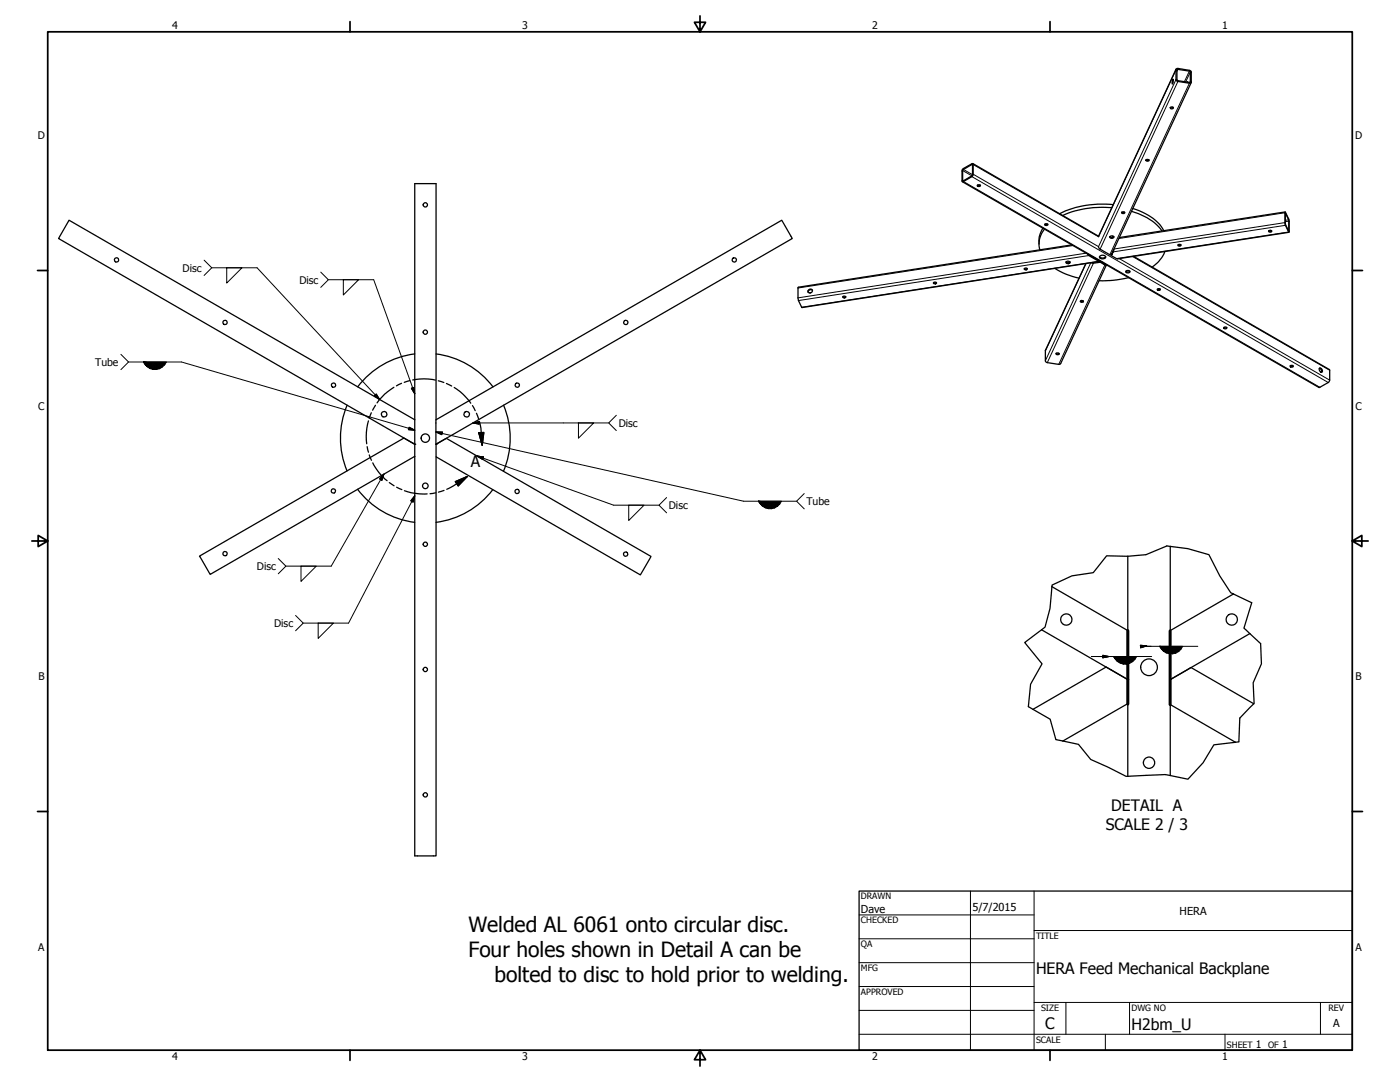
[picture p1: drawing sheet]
<svg xmlns="http://www.w3.org/2000/svg" width="559mm" height="432mm" viewBox="0 0 559 432" stroke-linecap="round" stroke-linejoin="round" font-family="sans-serif">
<!-- layer: Visible (ANSI) -->
<g fill="none" stroke="#000" stroke-width=".51">
<path d="M468.2 31.7v1.2l-.3 .6zM473.8 32.8h.2M467.2 42.9h1.1M467.2 42.8a.57 .57 0 0 1 .8-.2 .57 .57 0 0 1 .2 .7l-.9 .1zM384.2 67.6l3.7-2.3h.5v4.7l-4 2.5-.4-.2zM384.4 67.7l3.6-2.1 .2 .1-.1 4.3-3.5 2.1-.4-.2zM390.1 73.9a.59 .59 0 0 1 .7-.3 .59 .59 0 0 1 .4 .8h-.9zM390.1 73.9h1.2M457.5 63.8h1.1M457.5 63.8a.56 .56 0 0 1 .7-.3 .56 .56 0 0 1 .3 .7 .56 .56 0 0 1-.7 .2 .56 .56 0 0 1-.3-.6zM416.2 91.1l-1.4 3.3-.1 3M416.9 91.4a9.1 9.1 0 0 0-1.9 8.3"/>
<path d="M417.1 89.5h1.1M417.1 89.5a.55 .55 0 0 1 .6-.3 .55 .55 0 0 1 .4 .7l-.7 .1zM438.5 98.5l.6 .9 3.9 2.3 .6-.1M438.5 94.3v.1M443 94.4a1.15 1.15 0 0 0 1.6 0M443.1 94.4a.86 .86 0 0 1 1.5 .4 .77 .77 0 0 1-1 .4 .77 .77 0 0 1-.5-.8zM443.8 82.9a39.9 39.9 0 0 0-19.6 3.1M444.4 81.7a39 39 0 0 0-21.4 3.6M444.6 99.5l-1 2.5 .8-2.2M447.7 84.8a.61 .61 0 0 1 .7-.3 .61 .61 0 0 1 .4 .6l-.7 .1zM447.7 84.7h1.2M451.6 84.3a21.9 21.9 0 0 1 12.2 7.9"/>
<path d="M452.1 83.2a20.2 20.2 0 0 1 12.4 8.9M470.2 97.7h1.2M470.2 97.7a.59 .59 0 0 1 .7-.3 .59 .59 0 0 1 .4 .6 .6 .6 0 0 1-.7 .2 .6 .6 0 0 1-.4-.5zM506.4 92.1l.6 .2 .6-.2M506.4 92.1a.63 .63 0 0 1 .7-.2 .63 .63 0 0 1 .5 .6 .63 .63 0 0 1-.8 .2 .63 .63 0 0 1-.4-.6zM513 85.2l.1 4.4M322.5 116a.87 .87 0 0 1 1.1-.7 .87 .87 0 0 1 .5 1.2 .89 .89 0 0 1-1 .4 .89 .89 0 0 1-.6-.9zM324.3 115.9a1 1 0 0 0-1.1-.2 1 1 0 0 0-.6 .9M336.4 118.4h1.2M336.4 118.4a.59 .59 0 0 1 .7-.3 .59 .59 0 0 1 .4 .6 .6 .6 0 0 1-.7 .2 .6 .6 0 0 1-.4-.5zM372.6 112.8h1.2M372.6 112.8a.61 .61 0 0 1 .7-.3 .61 .61 0 0 1 .5 .6 .64 .64 0 0 1-.7 .2 .64 .64 0 0 1-.5-.5z"/>
<path d="M408.9 107.2h1.1M408.9 107.1a.59 .59 0 0 1 .7-.2 .59 .59 0 0 1 .4 .6 .6 .6 0 0 1-.7 .2 .6 .6 0 0 1-.4-.6zM421.1 107.1a28.1 28.1 0 0 0 9.6 3.9M425.5 104.5a1.15 1.15 0 0 0 1.6 0M425.5 104.5a.94 .94 0 0 1 1.6 .4 .88 .88 0 0 1-.9 .3 .88 .88 0 0 1-.7-.7zM434 101.3l.6 .7 3.9 2.3 .6-.1M434.5 101.5l4.2 2.4M438.8 102.4a1.63 1.63 0 0 0 2.5 0M439 102.2a1.44 1.44 0 0 1 2.3 .5 1.3 1.3 0 0 1-1.3 .7 1.3 1.3 0 0 1-1.1-1zM439.2 104.6l-3 .5-.5-.3M439.2 104.3h-.2M441.2 105.4l-2-1.1v.3l1.8 1.1h.6"/>
<path d="M443.6 102l2.4 1.3M449.4 108.3a1.15 1.15 0 0 0 1.6 0M449.5 108.1a.76 .76 0 0 1 .9-.3 .76 .76 0 0 1 .4 .9 .81 .81 0 0 1-.8 .2 .81 .81 0 0 1-.5-.8zM450.5 110.8a41.8 41.8 0 0 1-11.8 1.2M462 115.4h1.1M462 115.4a.56 .56 0 0 1 .7-.3 .56 .56 0 0 1 .3 .7h-.9zM464.9 100.3a14 14 0 0 1-5 6.3M431.2 120.1h1.2M431.3 120.1a.56 .56 0 0 1 .7-.2 .56 .56 0 0 1 .3 .6 .56 .56 0 0 1-.7 .2 .56 .56 0 0 1-.3-.6zM488.4 130.7a.59 .59 0 0 1 .8-.3 .59 .59 0 0 1 .3 .7h-.9zM488.5 130.7h1.1M165.5 141.2a33.9 33.9 0 0 0-22.7 13.2"/>
<path d="M174 141.2a33.9 33.9 0 0 1 22.8 13.2M421.5 141h1.2M421.6 141h1.1a.54 .54 0 0 1-.6 .5 .54 .54 0 0 1-.5-.5zM515 146h1.1M515 146a.54 .54 0 0 1 .7-.3 .54 .54 0 0 1 .3 .7h-.9zM526.6 147a1.24 1.24 0 0 1 .9 1.5M526.8 146.8a1.06 1.06 0 0 1 .8 1.7 1.09 1.09 0 0 1-.8-1.7zM138.5 161.7a33.9 33.9 0 0 0 0 26.2M165.5 167.5v-94.2h8.6l-.1 104M165.5 167.6v9.7M165.5 167.5l-137.9-79.6-4.2 7.3 142.1 82.1M165.5 177.3v4.8"/>
<path d="M165.5 177.3l-4.3-2.5-81.6 47.1 4.3 7.3 81.6-47.1M174.1 167.5l137.9-79.6 4.2 7.3-142.1 82.1M174.1 177.3l4.1-2.4 81.6 47.2-4.2 7.3-81.5-47.1zM201 161.7a33.9 33.9 0 0 1 0 26.4M142.7 195.2a33.9 33.9 0 0 0 22.8 13.3M165.5 182.1v159.5h8.6v-159.3M196.7 195.4a33.9 33.9 0 0 1-22.7 13.1M467.1 218.1v33.6M450.2 222v29.7l-30.3-17.6M492.3 237l-25.2 14.7v19.5l31.8-18.3M415.7 251.3l34.5 19.9v-19.5M441.5 266.2l-29.2 16.9"/>
<path d="M443.6 267.4l6.6 3.8v9.6M450.2 280.8v29M450.2 280.8l-26 14.9M467.1 281.2v28.3M467.1 281.2l26 15M500.4 280.9l-25-14.5-8.3 4.8v10"/>
<circle cx="169.8" cy="81.8" r=".86"/>
<circle cx="46.5" cy="103.7" r=".86"/>
<circle cx="293.1" cy="103.7" r=".86"/>
<circle cx="89.8" cy="128.7" r=".86"/>
<circle cx="169.8" cy="132.6" r=".86"/>
<circle cx="249.8" cy="128.7" r=".86"/>
<circle cx="133.1" cy="153.7" r=".86"/>
<circle cx="206.5" cy="153.7" r=".86"/>
<circle cx="153.3" cy="165.3" r="1.11"/>
<circle cx="169.8" cy="174.8" r="1.68"/>
<circle cx="186.3" cy="165.3" r="1.11"/>
<circle cx="133.1" cy="195.9" r=".86"/>
<circle cx="169.8" cy="193.9" r="1.11"/>
<circle cx="206.4" cy="196.1" r=".86"/>
<circle cx="169.8" cy="217.2" r=".86"/>
<circle cx="89.8" cy="220.9" r=".86"/>
<circle cx="249.7" cy="221.1" r=".86"/>
<circle cx="425.6" cy="247.2" r="2.25"/>
<circle cx="491.6" cy="247.2" r="2.25"/>
<circle cx="169.8" cy="267.2" r=".86"/>
<circle cx="458.6" cy="266.3" r="3.3"/>
<circle cx="169.8" cy="317.2" r=".86"/>
<circle cx="458.6" cy="304.4" r="2.25"/>
</g>
<!-- layer: Visible Narrow (ANSI) -->
<g fill="none" stroke="#000" stroke-width=".4">
<path d="M469.4 31.8l-30.9 66.6-50.1-28.9M469.4 27.9l-30.9 66.6-50.1-28.8M470.2 32.5l-31.1 66.9M470.2 27.7l-.4 .7M474.7 28.4l-1.9 4.2M474.7 33.2l-31.7 68.5M475.1 28.8l-1.8 3.8M475.1 32.6l-.1 .2M468.1 42.7l-.2 .4M384.2 71.9l.4 .2M384.2 68.1l3.7 2.1M384.6 72.5l142.2 82.1"/>
<path d="M384.6 67.6l3.6 2.1M387.9 70.5l142.3 82.2M387.9 65.7l.3 .1M458.3 63.7l-.1 .2M428.3 98l-109.8 16.9M444.2 94.2l-.3 .5M448.7 84.6l-.2 .3M512.9 84.9l-66.3 10.3M512.9 88.8l-68.3 10.6M513 85.1h.1M513.1 89.9l-68.8 10.6M514.3 92.1h.1"/>
<path d="M514.3 92.6l-68.7 10.6M514.3 87.7l-1.3 .2M514.4 88.3l-1.4 .2M432.2 120l-.1 .3M433.5 105.2l-16.2 34.9M433.6 101l-115.1 17.9M434.6 102l-115.9 18M435.4 104.9l-18.1 39.1M436.4 105l-18.4 39.7M438.4 103.8h.1M438.5 104.3l-118.5 18.3M439.4 104.4v.1"/>
<path d="M441 105.7l-18.4 39.7M443.7 101.4v.1M446.7 103.2l84 48.5M452.1 102.4l78.6 45.4"/>
</g>
<path d="M469.4 27.6l-30.9 66.7M469.5 27.5l.7-.2 5.2 1.1v4.7l-.7 .1-5-.9-.3-.4zM469.8 27.8l5.2 .7 .1 4.3-5.2-.7zM475.5 32.9l-31.9 68.7M384.1 72.5l142.3 82.1 4.1-2.3 .2-.6v-4.2l-78.3-45.2M388.3 65.3l50.2 29M427.9 97.7l-109.3 16.9v5.2l1.5 2.9 118.8-18.4M513 84.6l1.5 3.2v4.9l-1.5-3.2zM513 84.6l-66.3 10.2M513 85.2l1.4 2.7v4.4l-1.3-2.7M514.5 92.7l-68.5 10.6M433.4 105.2l-16.1 34.6v4.3l.5 .6 4.8 .7 .8-.3 18.2-39.4" fill="none" stroke="#000" stroke-width=".51"/>
<circle cx="439.8" cy="104.6" r=".19" fill="#000"/>
<!-- layer: Visible (ANSI) -->
<g fill="#000">
<circle cx="165.5" cy="177.3" r=".25"/>
<circle cx="174.1" cy="177.3" r=".25"/>
<circle cx="450.2" cy="271.2" r=".25"/>
<circle cx="467.1" cy="271.2" r=".25"/>
</g>
<!-- layer: Break Line (ANSI) -->
<path d="M419.9 233.5l8-3.7 8.5-1.3 5.3-6.7a71.4 71.4 0 0 0 15.7-.4l8.3-3.5 8.4 1 8.4 2.5 4.4 8.4 4.3 6.7 8.4 4-3.1 10.2 6.7 6.2 .3 8-3.3 7.6 .4 8.2-5.7 5.9-.4 9.4-10 1.2-4.3 7.2-6 6.6a34.9 34.9 0 0 0-16.8-1.6l-7.9 .4-7.2-3.6-6.9-3.1-4.9-6-9.1-2-2.2-8.1-8.7-5 .9-9 4.5-8.1-6.9-8.5 8.1-6.1a50 50 0 0 0 2.8-16.8z" fill="none" stroke="#000" stroke-width=".51"/>
<!-- layer: Detail Boundary (ANSI) -->
<g fill="none" stroke="#000" stroke-width=".51">
<path d="M157.2 154.6l-3.7 2.7-3 3.5M160.3 153l-2.1 1M163.6 151.9l-2.2 .7M164.7 151.6l4.6-.4 4.5 .5M174.9 152l2.3 .7M178.2 153l2.1 1.1M181.3 154.6l3.6 2.8 3 3.5M146.6 178.2l.5 2.3M147.1 168l-.9 4.5 .2 4.6M148.2 164.7l-.8 2.2M149.9 161.7l-1.2 2M188.6 161.9l1.1 2"/>
<path d="M190.2 164.9l.8 2.2M191.1 172.7l2-.1-.6 5.1zM191.3 168.1a32.5 32.5 0 0 1 1.2 9.6M147.4 181.5l.9 2.2M148.8 184.7l2.5 3.9 3.2 3.2M155.4 192.6l1.9 1.3M158.3 194.4l2.1 1M161.4 195.8l4.5 1.1 4.6 .2M173.9 196.7l-2.3 .3M177.2 195.7l-2.2 .7M181.7 192.2l4.7-2-3.5 3.7zM186.4 190.2a35.7 35.7 0 0 1-8.1 5.1"/>
</g>
<path d="M191.1 172.7l1.4 5zM191.1 172.7l2-.1-.6 5.1zM186.4 190.2l-3.5 3.7zM181.7 192.2l4.7-2-3.5 3.7z" fill="#000" stroke="#000" stroke-width=".51"/>
<!-- layer: Border (ANSI) -->
<g fill="none" stroke="#000" stroke-width=".7">
<path d="M19 12.7h520.8v406.4h-520.8zM139.7 8.6v4.1M279.4 6.3v6.4l-2.2-3.8h4.4l-2.2 3.8M419.1 8.6v4.1M15 107.9h4M539.8 107.9h4M12.7 215.9h6.3l-3.8-2.2v4.4l3.8-2.2M539.8 215.9l3.8 2.2v-4.4l-3.8 2.2h6.3M15 323.8h4M539.8 323.8h4M139.7 419.1v4.1M279.4 419.1l2.2 3.8h-4.4l2.2-3.8v6.3"/>
<path d="M419.1 419.1v4.1"/>
</g>
<!-- layer: Title (ANSI) -->
<g fill="none" stroke="#000" stroke-width=".4">
<path d="M387.3 355.6v63.5M412.7 355.6v63.5M342.9 365.1h69.8M342.9 374.6h69.8M412.7 371.3h127.1M342.9 384.2h69.8M342.9 393.7h69.8M342.9 412.7h196.9M342.9 403.2h69.8M412.7 400h127.1M425.4 400v12.7M441.2 412.7v6.4"/>
<path d="M450.8 400v12.7M488.9 412.7v6.4M527 400v12.7"/>
</g>
<path d="M342.9 355.6h196.9v63.5h-196.9z" fill="none" stroke="#000" stroke-width=".51"/>
<!-- layer: Sketch Geometry (ANSI) -->
<path d="M450.2 251.7v29.3M467 251.8v29.4" fill="none" stroke="#000" stroke-width="1.2"/>
<!-- layer: Symbol (ANSI) -->
<g fill="none" stroke="#000" stroke-width=".4">
<path d="M81.5 103.8l3 3.1-3 3M84.5 106.9h18.1l48.9 52.5M90.5 106.9h6.1l-6.1 6.1zM128 108.6l3.1 3-3.1 3.1M131.1 111.6h18.1l16.3 45.6M137 111.6h6.1l-6.1 6.1zM48.3 141.4l3 3.1-3 3M51.3 144.5h21.2l93 27.1M149.4 157.9l.8-.7 1.3 2.2zM164.2 154.9l1-.3 .3 2.6zM163.3 170.5l2.2 1.1-2.5-.2zM174 172.4l2.6 .1-.3 1z"/>
<path d="M174 172.4l122.8 27.6h21.1M188.8 168.8l2.5-.5v1zM188.8 168.8h54.2M230.9 168.8h6.1l-6.1 6.1zM246 165.7l-3 3.1 3 3M153.2 189.2l-.8 2.4-.9-.5zM153.2 189.2l-21 36.7h-18.1M165.5 197.9l-.7 2.4-.8-.5zM165.5 197.9l-26.4 50.8h-18.1M190.4 182l2.6 .4-.4 .9zM190.4 182l54.5 19.6h18.1M266.1 198.6l-3.1 3 3.1 3.1"/>
<path d="M321 197l-3.1 3 3.1 3.1M251 201.6h6l-6 6.1zM111.1 222.9l3 3-3 3.1M120.1 225.9h6.1l-6.1 6.1zM118 245.6l3 3.1-3 3M127 248.7h6.1l-6.1 6.1zM455.2 257.5l2.5 .2-2.4 .8zM456.9 257.9h21.2M457.7 257.7l-2.5 .3 4.2-.1M438.5 262h21.2M440.2 261.5l2.5 .5-2.5 .5zM440.2 262h-4.6h5.4"/>
</g>
<g fill="#000" stroke="#000" stroke-width=".4">
<path d="M57.3 144.5l1.6 1.9zM57.3 144.5l2.6 2.6-1-.7zM57.3 144.5l3.9 2.9-1.3-.3zM57.3 144.5l5.2 2.9h-1.3zM57.3 144.5l6.5 2.6-1.3 .3zM57.3 144.5l7.5 1.9-1 .7zM57.3 144.5l8.5 1-1 .9zM57.3 144.5h9.1l-.6 1zM149.4 157.9l2.1 1.5zM149.4 157.9l.8-.7 1.3 2.2zM164.2 154.9l1.3 2.3zM164.2 154.9l1-.3 .3 2.6z"/>
<path d="M163 171.4l2.5 .2zM163.3 170.5l2.2 1.1-2.5-.2zM174 172.4l2.6 .1zM174 172.4l2.6 .1-.3 1zM188.8 168.8l2.5-.5zM188.8 168.8l2.5-.5v1zM153.2 189.2l-.8 2.4zM153.2 189.2l-.8 2.4-.9-.5zM190.4 182l2.6 .4zM190.4 182l2.6 .4-.4 .9zM165.5 197.9l-.7 2.4zM165.5 197.9l-.7 2.4-.8-.5z"/>
<path d="M302.8 200l1.6 2zM302.8 200l2.7 2.7-1.1-.7zM302.8 200l3.9 3-1.2-.3zM302.8 200l5.2 3h-1.3zM302.8 200l6.4 2.7-1.2 .3zM302.8 200l7.6 2-1.2 .7zM302.8 200l8.5 1.1-.9 .9zM302.8 200h9.1l-.6 1.1zM455.3 258.5l2.4-.8zM455.2 257.5l2.5 .2-2.4 .8zM462.9 257.9l1.6 2.1zM462.9 257.9l2.7 2.7-1.1-.6z"/>
<path d="M462.9 257.9l4 3-1.3-.3zM462.9 257.9l5.2 3h-1.2zM462.9 257.9l6.5 2.7-1.3 .3zM462.9 257.9l7.6 2.1-1.1 .6zM462.9 257.9l8.5 1.1-.9 1zM462.9 257.9h9.2l-.7 1.1zM440.2 262.5l2.5-.5zM440.2 261.5l2.5 .5-2.5 .5zM444.6 262l1.5 2zM444.6 262l2.6 2.7-1.1-.7zM444.6 262l3.8 3-1.2-.3zM444.6 262l5.2 3h-1.4z"/>
<path d="M444.6 262l6.4 2.7-1.2 .3zM444.6 262l7.5 2-1.1 .7zM444.6 262l8.4 1.1-.9 .9zM444.6 262h9.1l-.7 1.1z"/>
</g>
<g font-size="8.4">
<text x="186.9" y="371.9">Welded AL 6061 onto circular disc.</text>
<text x="186.9" y="381.9">Four holes shown in Detail A can be</text>
<text x="197.4" y="391.9">bolted to disc to hold prior to welding.</text>
</g>
<g font-size="6.3">
<text x="188" y="186.4">A</text>
<text x="443.5" y="323.5">DETAIL A</text>
<text x="441.3" y="331.1">SCALE 2 / 3</text>
<text x="413.5" y="388.6">HERA Feed Mechanical Backplane</text>
<text x="417.2" y="410.6">C</text>
<text x="451.6" y="411.1">H2bm_U</text>
</g>
<g font-size="4.4">
<text x="343.7" y="364.3">Dave</text>
<text x="388.1" y="363.7">5/7/2015</text>
<text x="470.9" y="365.1">HERA</text>
<text x="532.1" y="409.9">A</text>
</g>
<g font-size="4.2">
<text x="68.7" y="11.7">4</text>
<text x="208.4" y="11.7">3</text>
<text x="348.1" y="11.7">2</text>
<text x="487.8" y="11.7">1</text>
<text x="15.1" y="55.5">D</text>
<text x="540.9" y="55.5">D</text>
<text x="72.9" y="108.4">Disc</text>
<text x="119.5" y="113.2">Disc</text>
<text x="38" y="146">Tube</text>
<text x="15.2" y="163.4">C</text>
<text x="541" y="163.4">C</text>
<text x="247" y="170.3">Disc</text>
<text x="267" y="203.1">Disc</text>
<text x="321.9" y="201.5">Tube</text>
<text x="102.6" y="227.5">Disc</text>
<text x="109.4" y="250.2">Disc</text>
<text x="15.3" y="271.4">B</text>
<text x="541.1" y="271.4">B</text>
<text x="15.2" y="379.3">A</text>
<text x="541" y="379.3">A</text>
<text x="501.3" y="418.3">1</text>
<text x="511.8" y="418.3">1</text>
<text x="68.7" y="423.2">4</text>
<text x="208.4" y="423.2">3</text>
<text x="348.1" y="423.2">2</text>
<text x="487.8" y="423.2">1</text>
</g>
<g font-size="3.5">
<text x="343.7" y="358.9">DRAWN</text>
<text x="343.7" y="368.5">CHECKED</text>
<text x="413.5" y="374.6">TITLE</text>
<text x="343.7" y="378">QA</text>
<text x="343.7" y="387.5">MFG</text>
<text x="343.7" y="397.1">APPROVED</text>
<text x="415.5" y="403.4">SIZE</text>
<text x="451.6" y="403.4">DWG NO</text>
<text x="530.3" y="403.4">REV</text>
<text x="413.5" y="416.1">SCALE</text>
<text x="489.7" y="418.3">SHEET</text>
<text x="506.2" y="418.3">OF</text>
</g>
</svg>
